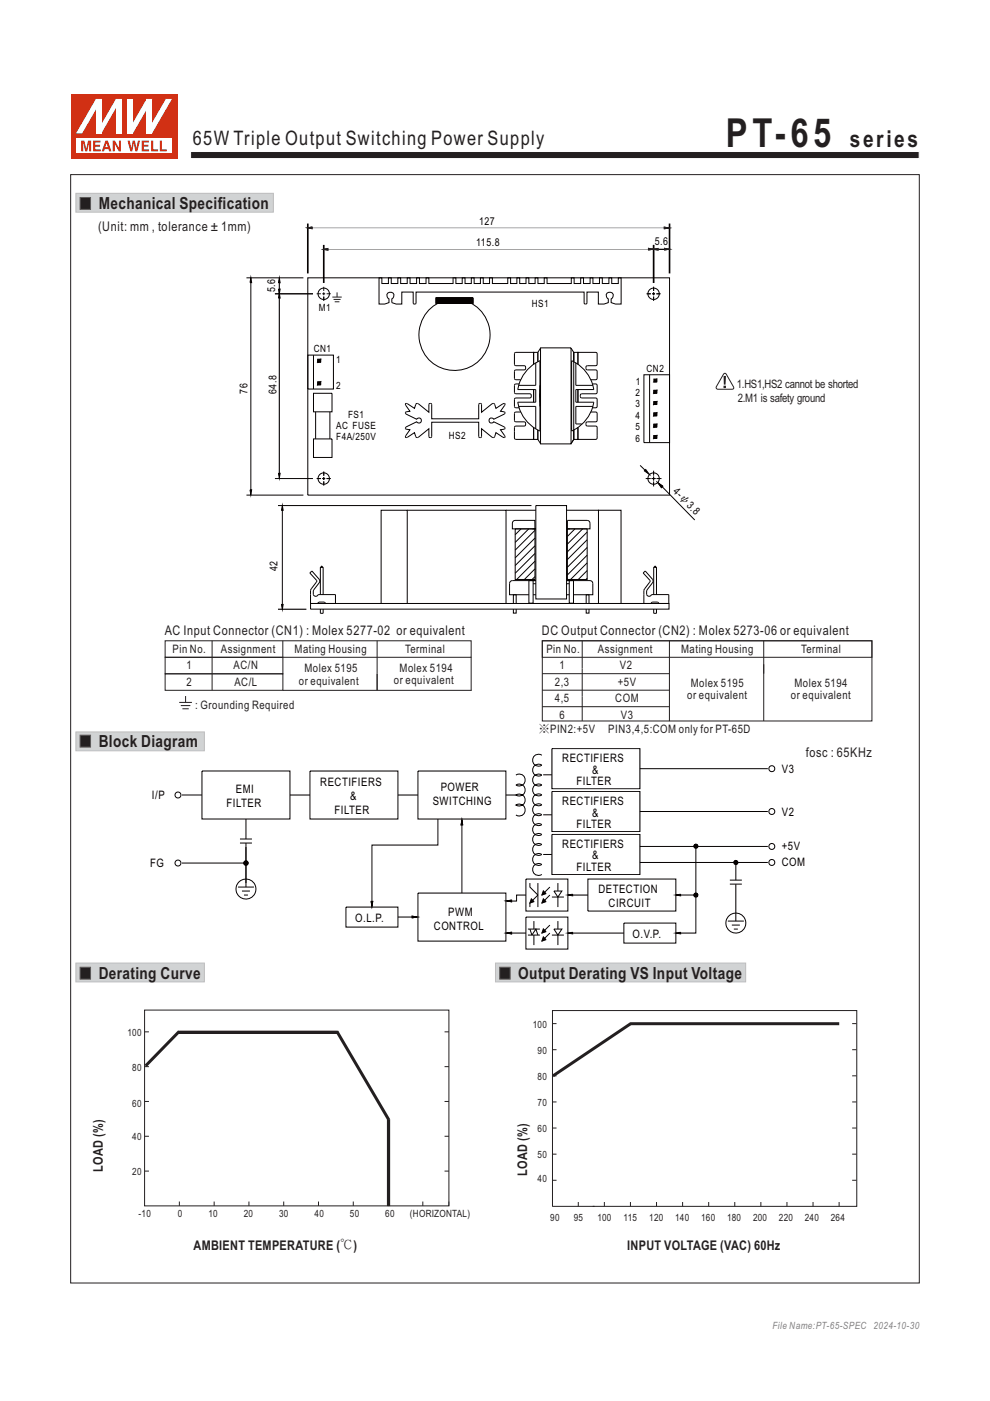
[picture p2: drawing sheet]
<svg xmlns="http://www.w3.org/2000/svg" width="210mm" height="297mm" viewBox="0 0 210 297" stroke-linecap="round" stroke-linejoin="round" font-family="sans-serif">
<g fill="#d1d3d4" stroke="#bbbdc0" stroke-width=".21">
<path d="M16.1 41h41.9v4h-41.9z" fill-rule="evenodd"/>
<path d="M16.1 155.2h27.2v4h-27.2z" fill-rule="evenodd"/>
</g>
<g fill="#231f20" stroke="#58595b" stroke-width=".21">
<path d="M17 155.9h2.2v2.5h-2.2z" fill-rule="evenodd"/>
<path d="M17 41.9h2.2v2.5h-2.2z" fill-rule="evenodd"/>
</g>
<g fill="none" stroke="#231f20" stroke-width=".21">
<path d="M30.7 214.2h64.5v41.5h-64.5zM30.7 218.8h.9M94.3 218.8h.9M30.7 233.5h.9M30.7 226.1h.9M94.3 233.5h.9M94.3 226.1h.9M30.7 248.3h.9M30.7 240.9h.9M38 254.7v1M45.4 254.7v1M52.8 254.7v1"/>
<path d="M60.2 254.7v1M67.6 254.7v1M74.9 254.7v1M82.3 254.7v1M89.7 254.7v1M94.3 248.3h.9M94.3 240.9h.9"/>
</g>
<path d="M95.2 254.7v1" fill="none" stroke="#1857a7" stroke-width=".21"/>
<path d="M38 218.7l-7.1 7.3M71.5 218.7l11 18.7" fill="none" stroke="#231f20" stroke-width=".63" stroke-linecap="butt"/>
<g fill="#231f20" stroke="#231f20" stroke-width=".63" stroke-linecap="butt">
<path d="M38.1 218.8l33.3 .1z" fill-rule="evenodd"/>
<path d="M82.4 237.6v17.8z" fill-rule="evenodd"/>
</g>
<path d="M78.7 191.1h.4l-.2 1.1zM78.9 192.1h.1M87.4 194.2l1.1 .2-1.1 .2z" fill="none" stroke="#050100" stroke-width=".21"/>
<g fill="#050100" stroke="#050100" stroke-width=".21">
<path d="M78.7 191.1h.4l-.2 1.1z" fill-rule="evenodd"/>
<path d="M87.4 194.2l1.1 .2-1.1 .2z" fill-rule="evenodd"/>
</g>
<path d="M120.4 189.8l1.1-.2v.3z" fill="#050100"/>
<path d="M120.4 189.8l1.1-.2v.3z" fill="none" stroke="#050100" stroke-width=".21"/>
<path d="M143.3 189.8l1.1-.2v.3z" fill="#050100"/>
<path d="M143.3 189.8l1.1-.2v.3z" fill="none" stroke="#050100" stroke-width=".21"/>
<path d="M120.4 197.8l1.1-.1v.3z" fill="#050100"/>
<path d="M120.4 197.8l1.1-.1v.3z" fill="none" stroke="#050100" stroke-width=".21"/>
<path d="M143.3 197.8l1.1-.1v.3z" fill="#050100"/>
<path d="M98 173.8l.1 1.1h-.3zM107.5 197.8l1-.1v.3zM107.5 191l1-.2v.4zM143.3 197.8l1.1-.1v.3z" fill="none" stroke="#050100" stroke-width=".21"/>
<g fill="#050100" stroke="#050100" stroke-width=".21">
<path d="M107.5 197.8l1-.1v.3z" fill-rule="evenodd"/>
<path d="M107.5 191l1-.2v.4z" fill-rule="evenodd"/>
<path d="M98 173.8l.1 1.1h-.3z" fill-rule="evenodd"/>
</g>
<path d="M147.6 179.4l.4-.2v.2z" fill="#050100"/>
<path d="M147.6 179.4l.4-.2v.2z" fill="none" stroke="#050100" stroke-width=".21"/>
<path d="M147.8 179l.2 .2-.4 .2z" fill="#050100"/>
<path d="M147.8 179l.2 .2-.4 .2z" fill="none" stroke="#050100" stroke-width=".21"/>
<path d="M147.6 179h.2l-.2 .4z" fill="#050100"/>
<path d="M147.6 179h.2l-.2 .4z" fill="none" stroke="#050100" stroke-width=".21"/>
<path d="M147.4 179h.2v.4z" fill="#050100"/>
<path d="M147.4 179h.2v.4z" fill="none" stroke="#050100" stroke-width=".21"/>
<path d="M147.2 179.2l.2-.2 .2 .4z" fill="#050100"/>
<path d="M147.2 179.2l.2-.2 .2 .4z" fill="none" stroke="#050100" stroke-width=".21"/>
<path d="M147.2 179.2l.4 .2h-.4z" fill="#050100"/>
<path d="M147.2 179.2l.4 .2h-.4z" fill="none" stroke="#050100" stroke-width=".21"/>
<path d="M147.2 179.4h.4l-.4 .2z" fill="#050100"/>
<path d="M147.2 179.4h.4l-.4 .2z" fill="none" stroke="#050100" stroke-width=".21"/>
<path d="M147.2 179.6l.4-.2-.2 .4z" fill="#050100"/>
<path d="M147.2 179.6l.4-.2-.2 .4z" fill="none" stroke="#050100" stroke-width=".21"/>
<path d="M147.6 179.4v.4h-.2z" fill="#050100"/>
<path d="M147.6 179.4v.4h-.2z" fill="none" stroke="#050100" stroke-width=".21"/>
<path d="M147.6 179.4l.2 .4h-.2z" fill="#050100"/>
<path d="M147.6 179.4l.2 .4h-.2z" fill="none" stroke="#050100" stroke-width=".21"/>
<path d="M147.6 179.4l.4 .2-.2 .2z" fill="#050100"/>
<path d="M147.6 179.4l.4 .2-.2 .2z" fill="none" stroke="#050100" stroke-width=".21"/>
<path d="M147.6 179.4h.4v.2z" fill="#050100"/>
<g fill="none" stroke="#050100" stroke-width=".21">
<path d="M52.2 179.6v8.5M135.7 172.1h27.2M135.7 163h27.2M147.6 179.4h.4v.2zM50.5 188.1h3.4M51.3 188.9h1.7M51.7 189.8h.9M111.5 189.8h-1.9v1.2h-2M154.4 195.3h3.4M155.2 196.1h1.7M155.6 197h.9M156.1 187.5v7.8"/>
<circle cx="52.2" cy="188.5" r="2.12"/>
<circle cx="156.1" cy="195.7" r="2.12"/>
</g>
<path d="M147.6 189.8l.4-.2v.2z" fill="#050100"/>
<path d="M147.6 189.8l.4-.2v.2z" fill="none" stroke="#050100" stroke-width=".21"/>
<path d="M147.8 189.4l.2 .2-.4 .2z" fill="#050100"/>
<path d="M147.8 189.4l.2 .2-.4 .2z" fill="none" stroke="#050100" stroke-width=".21"/>
<path d="M147.6 189.3l.2 .1-.2 .4z" fill="#050100"/>
<path d="M147.6 189.3l.2 .1-.2 .4z" fill="none" stroke="#050100" stroke-width=".21"/>
<path d="M147.4 189.4l.2-.1v.5z" fill="#050100"/>
<path d="M147.4 189.4l.2-.1v.5z" fill="none" stroke="#050100" stroke-width=".21"/>
<path d="M147.2 189.6l.2-.2 .2 .4z" fill="#050100"/>
<path d="M147.2 189.6l.2-.2 .2 .4z" fill="none" stroke="#050100" stroke-width=".21"/>
<path d="M147.2 189.6l.4 .2h-.4z" fill="#050100"/>
<path d="M147.2 189.6l.4 .2h-.4z" fill="none" stroke="#050100" stroke-width=".21"/>
<path d="M147.2 189.8h.4l-.4 .2z" fill="#050100"/>
<path d="M147.2 189.8h.4l-.4 .2z" fill="none" stroke="#050100" stroke-width=".21"/>
<path d="M147.2 190l.4-.2-.2 .3z" fill="#050100"/>
<path d="M147.2 190l.4-.2-.2 .3z" fill="none" stroke="#050100" stroke-width=".21"/>
<path d="M147.6 189.8v.4l-.2-.1z" fill="#050100"/>
<path d="M147.6 189.8v.4l-.2-.1z" fill="none" stroke="#050100" stroke-width=".21"/>
<path d="M147.6 189.8l.2 .3-.2 .1z" fill="#050100"/>
<path d="M147.6 189.8l.2 .3-.2 .1z" fill="none" stroke="#050100" stroke-width=".21"/>
<path d="M147.6 189.8l.4 .2-.2 .1z" fill="#050100"/>
<path d="M147.6 189.8l.4 .2-.2 .1z" fill="none" stroke="#050100" stroke-width=".21"/>
<path d="M147.6 189.8h.4v.2z" fill="#050100"/>
<g fill="none" stroke="#050100" stroke-width=".21">
<path d="M65.7 163.5h18.7v10.2h-18.7zM84.4 168.6h4.2M88.6 163.5h18.7v10.2h-18.7zM92.9 173.7v5.5h-14v12.8M98 174.1v15.2M107.3 168.6h2.1M109.4 164.3a1.27 1.27 0 0 1 2 1.1 1.27 1.27 0 0 1-2 1 1.27 1.27 0 0 1 2 1.1 1.27 1.27 0 0 1-2 1.1 1.27 1.27 0 0 1 2 1 1.27 1.27 0 0 1-2 1.1 1.27 1.27 0 0 1 2 1 1.27 1.27 0 0 1-2 1.1M114.9 172.7a1.26 1.26 0 0 0-1.9 1.1 1.26 1.26 0 0 0 1.9 1 1.26 1.26 0 0 0-1.9 1.1 1.26 1.26 0 0 0 1.9 1 1.27 1.27 0 0 0-1.9 1.1 1.27 1.27 0 0 0 1.9 1 1.27 1.27 0 0 0-1.9 1.1 1.27 1.27 0 0 0 1.9 1.1 1.27 1.27 0 0 0-1.9 1 1.27 1.27 0 0 0 1.9 1.1 1.27 1.27 0 0 0-1.9 1 1.27 1.27 0 0 0 1.9 1.1M114.9 162.2a1.26 1.26 0 0 0-1.9 1.1 1.26 1.26 0 0 0 1.9 1 1.26 1.26 0 0 0-1.9 1.1 1.26 1.26 0 0 0 1.9 1 1.26 1.26 0 0 0-1.9 1.1 1.26 1.26 0 0 0 1.9 1 1.26 1.26 0 0 0-1.9 1.1 1.26 1.26 0 0 0 1.9 1 1.27 1.27 0 0 0-1.9 1.1 1.27 1.27 0 0 0 1.9 1M114.9 160.1a1.27 1.27 0 0 0-1.9 1.1 1.27 1.27 0 0 0 1.9 1M147.6 179.2v10.6h-3.6M84.4 194.4h3.7"/>
<path d="M88.6 189.3h18.7v10.2h-18.7zM121 189.8h3.7M124.7 186.4h18.7v6.8h-18.7zM132.3 195.7h11.1v4.3h-11.1zM147.6 189.8h.4v.2z"/>
</g>
<path d="M156.1 182.9l.3-.3 .1 .3z" fill="#050100"/>
<path d="M156.1 182.9l.3-.3 .1 .3z" fill="none" stroke="#050100" stroke-width=".21"/>
<path d="M156.3 182.5l.1 .1-.3 .3z" fill="#050100"/>
<path d="M156.3 182.5l.1 .1-.3 .3z" fill="none" stroke="#050100" stroke-width=".21"/>
<path d="M156.1 182.4l.2 .1-.2 .4z" fill="#050100"/>
<path d="M156.1 182.4l.2 .1-.2 .4z" fill="none" stroke="#050100" stroke-width=".21"/>
<path d="M155.9 182.5l.2-.1v.5z" fill="#050100"/>
<path d="M155.9 182.5l.2-.1v.5z" fill="none" stroke="#050100" stroke-width=".21"/>
<path d="M155.7 182.6l.2-.1 .2 .4z" fill="#050100"/>
<path d="M155.7 182.6l.2-.1 .2 .4z" fill="none" stroke="#050100" stroke-width=".21"/>
<path d="M155.7 182.6l.4 .3h-.5z" fill="#050100"/>
<path d="M155.7 182.6l.4 .3h-.5z" fill="none" stroke="#050100" stroke-width=".21"/>
<path d="M155.6 182.9h.5l-.4 .2z" fill="#050100"/>
<path d="M155.6 182.9h.5l-.4 .2z" fill="none" stroke="#050100" stroke-width=".21"/>
<path d="M155.7 183.1l.4-.2-.2 .3z" fill="#050100"/>
<path d="M155.7 183.1l.4-.2-.2 .3z" fill="none" stroke="#050100" stroke-width=".21"/>
<path d="M156.1 182.9v.4l-.2-.1z" fill="#050100"/>
<path d="M156.1 182.9v.4l-.2-.1z" fill="none" stroke="#050100" stroke-width=".21"/>
<path d="M156.1 182.9l.2 .3-.2 .1z" fill="#050100"/>
<path d="M156.1 182.9l.2 .3-.2 .1z" fill="none" stroke="#050100" stroke-width=".21"/>
<path d="M156.1 182.9l.3 .2-.1 .1z" fill="#050100"/>
<path d="M156.1 182.9l.3 .2-.1 .1z" fill="none" stroke="#050100" stroke-width=".21"/>
<path d="M156.1 182.9h.4l-.1 .2z" fill="#050100"/>
<g fill="none" stroke="#050100" stroke-width=".21">
<path d="M117.1 176.9h18.6v8.5h-18.6zM135.7 179.5h27.2M73.4 192.3h11v4.3h-11zM111.5 186.4h8.9v6.8h-8.9zM115.2 181.2h1.9M135.7 182.9h27.2M154.8 187.4h2.5M154.8 186.6h2.5M156.1 182.9h.4l-.1 .2zM156.1 182.4v4.2"/>
<circle cx="163.7" cy="179.5" r=".64"/>
<circle cx="163.7" cy="182.9" r=".64"/>
</g>
<path d="M115.2 190.6l.6 .6-.9 .3z" fill="#050100"/>
<path d="M115.2 190.6l.6 .6-.9 .3z" fill="none" stroke="#050100" stroke-width=".21"/>
<path d="M112.7 190.6l.6 .6-.9 .3z" fill="#050100"/>
<path d="M112.7 190.6l.6 .6-.9 .3z" fill="none" stroke="#050100" stroke-width=".21"/>
<path d="M115.2 188.9l.6 .6-.9 .3z" fill="#050100"/>
<g fill="none" stroke="#050100" stroke-width=".21">
<path d="M117.1 158.7h18.6v8.5h-18.6zM38.6 168.6h4.2M42.8 163.5h18.7v10.1h-18.7zM50.9 177.9h2.5M50.9 178.7h2.5M52.2 173.6v4.3M52.2 178.7v8.5M61.5 168.6h4.2M115.2 172.8h1.9M115.2 164.3h1.9M117.1 167.8h18.6v8.5h-18.6zM38.6 183h13.6"/>
<path d="M51.7 183h.5l-.4 .2zM51.8 182.8l.4 .2h-.5zM51.8 183.2l.4-.2-.2 .4zM52 182.6h.2v.4zM52 182.6l.2 .4-.4-.2zM52.2 183l.2 .4h-.2zM52.2 183h.4l-.1 .2zM52.2 183l.3-.2 .1 .2zM52.2 182.6h.2l-.2 .4zM52.2 183l.3 .2-.1 .2zM52.2 183v.4h-.2zM52.4 182.6l.1 .2-.3 .2z"/>
<path d="M107.8 197.8h3.7M111.5 194.4h8.9v6.8h-8.9zM112 198.3h2.5M112 197h2.5M112.4 187.2v.9l1.7 1.7-1.7 1.7v.8M112.4 197l.4 1.3 .9-1.3 .4 1.3M113.2 195.3v1.7M113.2 198.3v2.1M114.1 187.2v5.1M115.2 188.9l.6 .6-.9 .3zM116.6 189.8l-1.7 1.7M116.6 188.1l-1.7 1.7"/>
<path d="M116.6 196.1l-1.7 1.7M116.6 197.8l-1.7 1.7M117.1 190.2h2.5M117.1 198.3h2.5M117.5 188.9h1.7l-.9 1.3zM117.5 197h1.7l-.9 1.3zM118.3 187.2v1.7M118.3 190.2v2.1M118.3 195.3v1.7M118.3 198.3v2.1"/>
<circle cx="37.8" cy="168.6" r=".64"/>
<circle cx="163.7" cy="163" r=".64"/>
<circle cx="163.7" cy="172.1" r=".64"/>
<circle cx="37.8" cy="183" r=".64"/>
</g>
<g fill="#050100" stroke="#050100" stroke-width=".21">
<path d="M52.2 183l.3-.2 .1 .2z" fill-rule="evenodd"/>
<path d="M52.4 182.6l.1 .2-.3 .2z" fill-rule="evenodd"/>
<path d="M52.2 182.6h.2l-.2 .4z" fill-rule="evenodd"/>
<path d="M52 182.6h.2v.4z" fill-rule="evenodd"/>
<path d="M52 182.6l.2 .4-.4-.2z" fill-rule="evenodd"/>
<path d="M51.8 182.8l.4 .2h-.5z" fill-rule="evenodd"/>
<path d="M51.7 183h.5l-.4 .2z" fill-rule="evenodd"/>
<path d="M51.8 183.2l.4-.2-.2 .4z" fill-rule="evenodd"/>
<path d="M52.2 183v.4h-.2z" fill-rule="evenodd"/>
<path d="M52.2 183l.2 .4h-.2z" fill-rule="evenodd"/>
<path d="M52.2 183l.3 .2-.1 .2z" fill-rule="evenodd"/>
<path d="M52.2 183h.4l-.1 .2z" fill-rule="evenodd"/>
</g>
<path d="M115.2 196.9l.6 .6-.9 .3z" fill="#050100"/>
<path d="M115.2 196.9l.6 .6-.9 .3z" fill="none" stroke="#050100" stroke-width=".21"/>
<path d="M115.2 198.6l.6 .6-.9 .3z" fill="#050100"/>
<g fill="none" stroke="#050100" stroke-width=".21">
<path d="M138.6 51.9v8.1M139 52.9h2M142 58.9h.1M58.3 62.3h8.1M68.4 62.3h.6M68.7 62v.6M68.7 62.9v.9M137.1 62.3h.9M138.3 62.3h.6M138.6 60.9h.1M138.6 60.8v.9M138.6 62v.6"/>
<path d="M138.6 62.9v.9M139.2 62.3h.9M68.7 100v.9M135.8 98.7l1.1 1.1M138.6 99.8v.7M67.2 101.5h.9M68.4 101.5h.6M68.7 102.1v.9M68.7 101.2v.6M69.3 101.5h.9M137 101.5h.7M137.8 100.6h.1"/>
<path d="M138.2 101.5h.9M138.6 102.4v.7M138.6 101v.9M139.6 101.5h.7M139.6 102.4h.1M139.6 102.4l1 .7-.3 .3zM115.2 198.6l.6 .6-.9 .3zM120.9 197.8h11.4M147.6 189.8v8h-3.9"/>
<circle cx="68.7" cy="62.3" r="1.21"/>
<circle cx="138.6" cy="62.3" r="1.21"/>
<circle cx="68.7" cy="101.5" r="1.21"/>
<circle cx="138.6" cy="101.5" r="1.21"/>
</g>
<g fill="none" stroke="#231f20" stroke-width=".21">
<path d="M35 135.9h64.9v3.5h-64.9zM35 139.4h25v3.5h-25zM45 135.8v10.5M60 135.8v3.5M80 135.8v10.6M99.9 139.3v7.1M115 135.9h69.9v3.5h-69.9zM115 135.9h69.9v17h-69.9zM123.5 135.8v17M142 135.8v17.1M162 135.8v17.1M35 142.9h25v3.5h-25z"/>
<path d="M60 146.4h40M115 142.8h27M115 146.3h27M115 149.8h27"/>
</g>
<g fill="#050100" stroke="#050100" stroke-width=".21">
<path d="M137 99.5l.7 1-1-.7z" fill-rule="evenodd"/>
<path d="M139.6 102.4l1 .7-.3 .3z" fill-rule="evenodd"/>
</g>
<path d="M59.1 61.3h.3l-.2 1z" fill="#050100"/>
<g fill="none" stroke="#050100" stroke-width=".21">
<path d="M59.2 59.3v41.5M65.3 58.9h.1M68.7 51.9v8.1M69.3 52.9h68.3M138.6 51.9v8.1M58.3 62.3h8.1M59.1 61.3h.3l-.2 1zM67.3 62.3h.1M68.7 60.9h.1M92.8 63.1l1.2 1.2 1.2-1.2 1.1 1.2 1.2-1.2 1.2 1.2 1.2-1.2 .4 .4-.8 .8-1.2-1.2-1.2 1.2-1.2-1.2-1.2 1.2M92.8 63.1l-.3 .3M92.8 64.3l-.3-.3 .9-.9 1.2 1.2 1.2-1.2 1.2 1.2"/>
<path d="M93.2 63.1l1.2 1.2 1.2-1.2 1.2 1.2 1.2-1.2 1.2 1.2 1.1-1.1-1.2 1.1-1.2-1.2-1.2 1.2M93.2 63.1l-.7 .8M93.2 64.3l-.7-.7 .4-.5 1.2 1.2 1.2-1.2 1.2 1.2 1.2-1.2 1.2 1.2M93.6 63.1l1.2 1.2 1.2-1.2 1.2 1.2 1.2-1.2 1.2 1.2 .7-.7-.5-.5-1.1 1.2-1.2-1.2-1.2 1.2M93.6 63.1l-1.1 1.2M93.6 64.3l-1.1-1.2 1.2 1.2 1.2-1.2 1.2 1.2 1.2-1.2 1.2 1.2M93.9 63.1l1.2 1.2 1.2-1.2M93.9 63.1l-1.2 1.2-.2-.2 .9-1 1.2 1.2 1.2-1.2M94.3 63.1l1.2 1.2 1.2-1.2M94.3 63.1l-1.2 1.2-.6-.6 .5-.6 1.2 1.2 1.2-1.2M94.3 64.3l-1.2-1.2-.6 .7 .5 .5 1.2-1.2 1.2 1.2M94.7 63.1l1.2 1.2 1.2-1.2 1.2 1.2 1.2-1.2 .8 .9-.4 .3-1.1-1.2-1.2 1.2-1.2-1.2-1.2 1.2"/>
<path d="M94.7 64.3l-1.2-1.2-1 1.1 .1 .1 1.2-1.2 1.2 1.2M94.7 63.1l-1.2 1.2-1-1 .1-.2 1.2 1.2 1.2-1.2M95 63.1l1.2 1.2 1.2-1.2M95.2 64.3l-1.2-1.2-1.2 1.2M95.4 63.1l1.2 1.2 1.2-1.2M95.6 64.3l-1.2-1.2-1.2 1.2M95.8 64.3l1.2-1.2 1.2 1.2M95.9 64.3l-1.2-1.2-1.2 1.2-1-1 .2-.2 1.2 1.2 1.2-1.2 1.2 1.2M96.3 63.1l1.2 1.2 1.2-1.2 1.2 1.2 .4-.4-.7-.8M96.7 63.1l1.2 1.2 1.2-1.2 1.2 1.2-1.1-1.2-1.2 1.2-1.2-1.2-1.2 1.2M96.7 64.3l-1.2-1.2-1.2 1.2M96.9 63.1l1.2 1.2 1.2-1.2"/>
<path d="M96.9 64.3l1.3-1.2 1.2 1.2M97 63.1l-1.2 1.2-1.2-1.2-1.2 1.2-.9-.9M97.4 64.3l1.2-1.2 1.2 1.2 .5-.5-.6-.7-1.2 1.2M97.4 63.1l1.2 1.2 1.2-1.2 .5 .6-.6 .6-1.2-1.2-1.2 1.2-1.2-1.2-1.2 1.2-1.2-1.2-1.2 1.2M97.4 64.3l-1.2-1.2-1.2 1.2M97.8 63.1l1.2 1.2 1.2-1.2 .1 .2-1 1-1.2-1.2-1.2 1.2-1.2-1.2-1.2 1.2-1.2-1.2-.8 .9 .3 .3 1.2-1.2 1.2 1.2 1.2-1.2 1.2 1.2 1.2-1.2 1.2 1.2M97.8 64.3l1.2-1.2 1.2 1.2 .1-.1-1-1.1-1.2 1.2M97.8 64.3l-1.2-1.2-1.2 1.2M98.2 64.3l1.2-1.2 .9 .9-.3 .3M98.9 64.3l1.2-1.2 .2 .3-1 .9M98.9 63.1l1.2 1.2 .2-.2-1-1M98.9 63.1l-1.2 1.2-1.2-1.2-1.2 1.2-1.2-1.2-1.2 1.2-.4-.4"/>
<path d="M99.6 63.1l-1.2 1.2-1.2-1.2-1.2 1.2-1.2-1.2-1.2 1.2M100 63.1l.3 .3-.9 .9-1.2-1.2-1.2 1.2-1.2-1.2M100 63.1l-1.2 1.2-1.2-1.2-1.2 1.2-1.1-1.2-1.2 1.2-1.2-1.2-.4 .4 .8 .8 1.2-1.2 1.2 1.2 1.2-1.2 1.2 1.2M138.6 60.9h.1M58.3 101.5h8.1"/>
<circle cx="96.4" cy="71" r="7.6"/>
</g>
<g fill="#050100">
<path d="M59.2 62.2l.2 1h-.3z"/>
<path d="M59.2 58.9l.2 1.1h-.3z"/>
</g>
<path d="M59.2 58.9l.2 1.1h-.3zM59.2 62.2l.2 1h-.3z" fill="none" stroke="#050100" stroke-width=".21"/>
<path d="M59.1 100.3h.3l-.2 1.1z" fill="#050100"/>
<g fill="none" stroke="#050100" stroke-width=".21">
<path d="M52.3 58.9h12.1M53.2 59.7v44.5M67.3 62.3h.1M137.3 62.3h.7M138.3 62.3h.6M138.6 60.9v.8M138.6 62v.6M138.6 62.9v.7M139.2 62.3h.8M52.3 105h12.1M59.1 100.3h.3l-.2 1.1zM67.3 101.5h.8"/>
<path d="M68.4 101.5h.6M68.7 100.1v.8M68.7 102.1v.7M68.7 101.2v.6M69.3 101.5h.7M137.3 101.5h.7M138.3 101.5h.6M138.6 100.1v.8M138.6 101.2v.6M138.6 102.1v.7M139.2 101.5h.8"/>
</g>
<path d="M53.2 58.9l.2 1h-.4z" fill="#050100"/>
<path d="M53.2 58.9l.2 1h-.4z" fill="none" stroke="#050100" stroke-width=".21"/>
<path d="M53 103.8h.4l-.2 1.1z" fill="#050100"/>
<g fill="none" stroke="#050100" stroke-width=".21">
<path d="M65.3 47.4v10.6M65.3 58.9h.1M66.1 48.3h75M80.4 58.9h.6v1.2h1.4v-1.2h.6v1.2h1.4v-1.2h.6v1.2h1.4v-1.2h.6v1.2h1.4v-1.2h.6v1.2h1.4v-1.2h.6v1.2h5.1v-1.2h.6v1.2h1.3v-1.2h.6v1.2h1.4v-1.2h.6v1.2h1.3v-1.2h.6v1.2h1.3v-1.2h.6v1.2h3.3v-1.2h.6v1.2h1.3v-1.2h.6v1.2h1.4v-1.2h.6v1.2h1.3v-1.2h.6v1.2h1.3v-1.2h.6v1.2h5.2v-1.2h.6v1.2h1.4v-1.2h.6v1.2h1.4v-1.2h.6v1.2h1.4v-1.2h.6v1.2h1.3v-1.2h.7v1.2h1.3v-1.2h.6v5.6h-1.2l-.9-.3v-.8l.5-.7a.74 .74 0 0 0-.8-.7 .74 .74 0 0 0-.7 .7l.4 .7v.8l-.9 .3h-1.2v-2.6h-2.4v2.3l-.1 .2-.3 .1-.2-.3v-2.3h-35.7v2.4l-.4 .2-.2-.2v-2.4h-2.4v2.6h-1.2l-.9-.3v-.8l.4-.7a.74 .74 0 0 0-.7-.7 .74 .74 0 0 0-.7 .7l.4 .7v.8l-.9 .3h-1.2zM142 47.4v10.6M142 58.9h.1M65.3 75.3h5.4v7.2h-5.4zM66.5 75.3v7.2M67.2 62.3h.9M67.4 76.2h.6v.6h-.6zM68.7 60.8v.9M68.7 62.9v.7"/>
<path d="M69.3 62.3h.9M92.5 63.1h7.8v1.2h-7.8zM136.6 79.5h5.4v14.3h-5.4zM137.8 79.5v14.3M66.5 93.1h3.9v3.9h-3.9zM66.5 83.4h3.9v3.9h-3.9zM66.9 87.3v5.8M67.4 81h.6v.6h-.6zM70 87.3v5.8M86 85.6h.4l1.5 1 .4-1h.4l2.3 1.8v-1.6l.1-.2h.3l.2 .2v3h9.9v-3l.2-.2h.3l.1 .2v1.6l2.3-1.8h.4l.4 1 1.5-1h.4l-.1 .3-.8 1.3 .9 .2-.1 .4-2.3 1.1-.5-.3a.55 .55 0 0 0-.5 .6 .55 .55 0 0 0 .5 .5l.5-.3 2.3 1.1 .1 .4-.9 .2 .8 1.3 .1 .3h-.4l-1.5-1-.4 1h-.4l-2.3-1.8v1.8l-.4 .1-.2-.3v-3h-9.9v3l-.2 .3-.4-.1v-1.8l-2.3 1.8h-.4l-.4-1-1.5 1h-.4l.1-.3 .8-1.3-.9-.2 .1-.4 2.3-1.1 .5 .3a.55 .55 0 0 0 .5-.5 .55 .55 0 0 0-.5-.6l-.5 .3-2.3-1.1-.1-.4 .9-.2-.8-1.3zM53 103.8h.4l-.2 1.1zM65.3 105h.1"/>
<path d="M140.1 102.8l7.3 7.5"/>
</g>
<g fill="#050100" stroke="#050100" stroke-width=".21">
<path d="M67.4 76.8l.6-.6v.6z" fill-rule="evenodd"/>
<path d="M67.4 76.2h.6l-.6 .6z" fill-rule="evenodd"/>
<path d="M67.4 81.6l.6-.6v.6z" fill-rule="evenodd"/>
<path d="M67.4 81h.6l-.6 .6z" fill-rule="evenodd"/>
<path d="M139.3 80.4v.6h-.6z" fill-rule="evenodd"/>
</g>
<path d="M138.7 80.4h.6l-.6 .6z" fill="#050100"/>
<path d="M138.7 80.4h.6v.6h-.6zM138.7 82.8h.6v.6h-.6zM138.7 85.2h.6v.6h-.6zM138.7 87.6h.6v.6h-.6zM138.7 89.9h.6v.7h-.6zM138.7 92.3h.6v.6h-.6zM59 107.2h53.7M59.9 108.1v20.7M59 129.2h6" fill="none" stroke="#050100" stroke-width=".21"/>
<g fill="#050100" stroke="#050100" stroke-width=".21">
<path d="M138.7 83.4l.6-.6v.6z" fill-rule="evenodd"/>
<path d="M138.7 82.8h.6l-.6 .6z" fill-rule="evenodd"/>
<path d="M139.3 85.2v.6h-.6z" fill-rule="evenodd"/>
<path d="M138.7 85.2h.6l-.6 .6z" fill-rule="evenodd"/>
<path d="M138.7 88.2l.6-.6v.6z" fill-rule="evenodd"/>
<path d="M138.7 87.6h.6l-.6 .6z" fill-rule="evenodd"/>
<path d="M138.7 90.6l.6-.7v.7z" fill-rule="evenodd"/>
<path d="M138.7 89.9h.6l-.6 .7z" fill-rule="evenodd"/>
<path d="M139.3 92.3v.6h-.6z" fill-rule="evenodd"/>
<path d="M138.7 92.3h.6l-.6 .6z" fill-rule="evenodd"/>
</g>
<g fill="#231f20" stroke="#231f20" stroke-width=".21">
<path d="M140.9 48.2l1 .1-1 .2z" fill-rule="evenodd"/>
<path d="M137.5 52.7l1.1 .1-1.1 .2z" fill-rule="evenodd"/>
<path d="M140.9 52.7l1.1 .1-1.1 .2z" fill-rule="evenodd"/>
<path d="M138.5 52.8l1.1-.1v.3z" fill-rule="evenodd"/>
<path d="M65.3 48.3l.9-.2v.4z" fill-rule="evenodd"/>
<path d="M68.6 52.9l1-.2v.3z" fill-rule="evenodd"/>
</g>
<path d="M65.3 48.3l.9-.2v.4zM68.6 52.9l1-.2v.3zM137.5 52.7l1.1 .1-1.1 .2zM138.5 52.8l1.1-.1v.3zM140.9 48.2l1 .1-1 .2zM140.9 52.7l1.1 .1-1.1 .2z" fill="none" stroke="#231f20" stroke-width=".21"/>
<path d="M59.7 128.2h.4l-.2 1z" fill="#050100"/>
<path d="M59.7 128.2h.4l-.2 1z" fill="none" stroke="#050100" stroke-width=".21"/>
<path d="M59.9 107.2l.2 1h-.4z" fill="#050100"/>
<g fill="none" stroke="#050100" stroke-width=".21">
<path d="M65.3 58.9h76.7v46.1h-76.7zM111.9 78.4a8.2 8.2 0 0 1 2.6-1.9v14.9a8.2 8.2 0 0 1-4.7-6.1h3.8v-2.7h-3.8a8.1 8.1 0 0 1 2.1-4.2zM113.6 76.9v4.8h-3.6M114.6 76.9l-.1 .1M114.6 73.8h6.5v20.3h-6.5zM114.6 73.8l-.5 .9v2v-2h-.9v2.5v-2.5h-3.8l-.2 .2v2.5l.2 .1h1.8l.3 .3-.2 .6h-1.9l-.2 .2v1.8l.2 .1h1.1M121.1 73.8l.6 .9v2v-2M121.1 76.9l.1 .1M121.2 76.5a8.2 8.2 0 0 1 4.8 6.1h-3.9v2.7h3.9a8.2 8.2 0 0 1-4.8 6.1zM121.7 74.7h.9v2.5v-2.5h3.8l.2 .2v2.5l-.2 .1h-1.8l-.3 .3 .1 .6h2l.2 .2v1.8l-.2 .1h-1.1M121.7 74.7v18.5l-.6 .9 .6-.9v-2v2h.9v-2.6v2.6h3.8l.2-.2v-2.5l-.2-.2h-1.8l-.3-.3 .1-.5 2-.1 .2-.1v-1.8l-.2-.1h-1.1M122.1 76.9v4.8h3.7"/>
<path d="M110 86.2h3.6v4.7M110.1 81.4h-.7l-.2 .2-.1 1.6 .2 .2 3.1 .1 .3 .3-.1 .4-.2 .2h-3.1l-.2 .3 .1 1.6 .2 .2h.7M110.5 87.4h-1.1l-.2 .1v1.8l.2 .1 1.9 .1 .2 .5-.3 .3h-1.8l-.2 .2v2.5l.2 .2h3.8v-2.6M113.2 82.6v2.7M113.2 90.6v2.6h.9v-2v2l.5 .9M114.5 90.9l.1 .1M121.2 90.9l-.1 .1M122.6 82.6v2.7M123.5 89.9h.1M125.7 81.4h.7l.2 .2 .1 1.6-.2 .2-3.1 .1-.3 .3v.4l.3 .2h3.1l.2 .3-.1 1.6-.9 .2M125.8 86.2h-3.7v3.7h1.3M59.9 107.2l.2 1h-.4z"/>
<path d="M59.9 107.2h.1M86.4 108.2h20.9v19.7M107.3 108.2h6.4M108.8 110.5l.5-.2h4.1l.1 1.8h.2h-5v-1.2zM109.3 112.1h4.2v10.8h-4.2zM110.5 112.1l-1.2 1.3M112.2 112.1l-2.9 2.9M112.9 112.1h.8M113.5 112.4l-4.2 4.2M113.5 114.1l-4.2 4.2M113.5 115.7l-4.2 4.2M113.5 117.3l-4.2 4.2"/>
<path d="M113.5 119l-3.9 3.9M113.7 107.2h.1M113.7 107.2h6.5v19.8h-6.5zM120.2 108.2h6.7v19.7M120.3 112.1h4.2v10.8h-4.2zM120.9 112.1h-.7h4.9v-1.2a.6 .6 0 0 0-.6-.6h-4.2v1.8M122 112.1l-1.6 1.6M123.6 112.1l-3.2 3.3M124.5 119.3l-3.5 3.6M124.5 112.8l-4.1 4.2M124.5 114.4l-4.1 4.2M124.5 116.1l-4.1 4.2"/>
<path d="M124.5 117.7l-4.1 4.2M126.8 108.2h4.9v19.7M65.7 121.5l.5-.4 1.5 1.7a.59 .59 0 0 1-.1 .8l-1.1 1.5-.1 1a.55 .55 0 0 0 .6 .3 .55 .55 0 0 0 .5-.3h3.7v1.8h-2.1l-.3-.2h-1.2l-.3 .2h-1.4v-2.9l1.3-1.8zM65.9 127.9h76v1.2h-76zM67.9 129.1v.9h.6v-.9M67.9 126.1v-5.8l.3-.3 .3 .3v5.8M68 120.3h.5M80.8 127.9v-19.7h5.6v19.7M108.9 127.9v-1.8h.6v1.8M108.9 129.1v.9h.6v-.9M112.2 123.1h.9v4.8h-.9zM112.9 122.9v.2h.8h-5a.6 .6 0 0 0-.6 .6v2.4h4.1"/>
<path d="M113.1 126.1h.6M113.1 123.8h.6M113.5 120.6l-2.3 2.3M113.5 122.3l-.6 .6M120.2 126.1h.5M120.2 123.8h.5M120.7 123.1h.9v4.8h-.9zM120.9 122.9v.2h-.7h4.9a.6 .6 0 0 1 .6 .6v2.4h-4.1M124.3 127.9v-1.8h.6v1.8M124.3 129.1v.9h.6v-.9M124.5 122.6l-.2 .3M124.5 121l-1.8 1.9"/>
<path d="M136.4 121.5l.5-.4 1.5 1.7a.59 .59 0 0 1-.1 .8l-1.1 1.5-.1 1a.55 .55 0 0 0 .6 .3 .55 .55 0 0 0 .5-.3h3.7v1.8h-2.1l-.3-.2h-1.2l-.3 .2h-1.4v-2.9l1.3-1.8zM138.6 129.1v.9h.6v-.9M138.6 126.1v-5.8l.3-.3 .3 .3v5.8M138.7 120.3h.5"/>
</g>
<path d="M16.1 204.2h27.2v4h-27.2z" fill-rule="evenodd" fill="#d1d3d4" stroke="#bbbdc0" stroke-width=".21"/>
<path d="M17 205.1h2.2v2.5h-2.2z" fill-rule="evenodd" fill="#231f20" stroke="#58595b" stroke-width=".21"/>
<path d="M105.1 204.2h53.1v4h-53.1z" fill-rule="evenodd" fill="#d1d3d4" stroke="#bbbdc0" stroke-width=".21"/>
<path d="M106 205.1h2.2v2.5h-2.2z" fill-rule="evenodd" fill="#231f20" stroke="#58595b" stroke-width=".21"/>
<g fill="none" stroke="#231f20" stroke-width=".21">
<path d="M15 37h180v235h-180zM117.1 217h.9M180.7 217h1M117.1 222.6h.9M117.1 239.2h.9M117.1 233.6h.9M117.1 228.1h.9M180.7 239.2h1M180.7 233.6h1M180.7 228.1h1M180.7 222.6h1M117.1 250.2h.9"/>
<path d="M117.1 255.8h9M117.1 244.7h.9M117.2 255.8v-41.5h64.5v41.5h-56M122.7 254.8v1M128.2 254.8v1M133.7 254.8v1M139.3 254.8v1M144.8 254.8v1M150.3 254.8v1M155.8 254.8v1M161.4 254.8v1M166.9 254.8v1"/>
<path d="M172.4 254.8v1M178 254.8v1M180.7 250.2h1M180.7 244.7h1"/>
</g>
<path d="M133.7 217h44.3M133.8 217l-16.5 11.1" fill="none" stroke="#231f20" stroke-width=".63" stroke-linecap="butt"/>
<path d="M40.4 32.1h154.6v1.5h-154.6z" fill-rule="evenodd" fill="#231f20" stroke="#fff" stroke-width=".21"/>
<path d="M70.5 63h2M70.7 63.5h1.5M71 64h1M71.5 62v1M153.4 79.4l.5-.2 .2 .2 1.5 2.6v.2l-.1 .3-3.5-.1-.1-.4z" fill="none" stroke="#231f20" stroke-width=".21"/>
<g fill="#231f20">
<path d="M153.5 79.7h.5l-.1 1.8h-.4z" fill-rule="evenodd"/>
<path d="M153.5 81.8h.5v.5h-.5z" fill-rule="evenodd"/>
</g>
<path d="M38 148.9h2.7M38.3 149.6h2.1M38.7 150.3h1.3M39.4 147.6v1.3" fill="none" stroke="#231f20" stroke-width=".21"/>
<path d="M15 20.1h22.6v13.5h-22.6z" fill="#d13014"/>
<path d="M16.1 29.3h20.4v3.2h-20.4z" fill="#fff"/>
<g fill="#d13014">
<path d="M27.1 29.8h.4l.4 1.7 .2-1.7h.5l.3 1.7 .4-1.7h.4l-.6 2.3h-.4l-.3-1.8-.3 1.8h-.5z" fill-rule="evenodd"/>
<path d="M30.1 29.8h1.5v.4h-1.1v.5h1v.4h-1v.6h1.1v.4h-1.5z" fill-rule="evenodd"/>
<path d="M32.1 29.8h.4v1.9h1v.4h-1.4z" fill-rule="evenodd"/>
<path d="M33.9 29.8h.4v1.9h1.1v.4h-1.5z" fill-rule="evenodd"/>
<path d="M17.2 29.8h.7l.4 1.8 .4-1.8h.6v2.3h-.4v-1.9l-.4 1.9h-.4l-.4-1.9v1.9h-.5z" fill-rule="evenodd"/>
<path d="M19.8 29.8h1.5v.4h-1.1v.5h1v.4h-1v.6h1.2v.4h-1.6z" fill-rule="evenodd"/>
<path d="M22.6 30.3l.3 .9h-.6zM22.4 29.8l-.8 2.3h.5l.1-.5h.8l.1 .5h.5l-.7-2.3z" fill-rule="evenodd"/>
<path d="M23.9 29.8h.5l.8 1.6v-1.6h.4v2.3h-.4l-.9-1.6v1.6h-.4z" fill-rule="evenodd"/>
</g>
<g fill="#fcffff">
<path d="M24.6 20.9h1.2v7.4h-1.2z"/>
<path d="M20.4 20.9h1.1v7.4h-1.1z"/>
<path d="M31.1 20.9h1.2v7.4h-1.2z"/>
<path d="M27.1 20.9h1.1v7.4h-1.1z"/>
</g>
<g fill="#fcffff">
<path d="M24.6 20.9h1.1l-4.2 7.4h-1.1z" fill-rule="evenodd"/>
<path d="M20.4 20.9h1.1v.4l-4.1 7h-1.3z" fill-rule="evenodd"/>
<path d="M35.2 20.9h1.3l-4.2 7.4h-1.2v-.4z" fill-rule="evenodd"/>
<path d="M31.1 20.9h1.2v.3l-4.1 7.1h-1.1v-.4z" fill-rule="evenodd"/>
</g>
<text font-size="8.5" fill="#231f20" x="154" y="31.1">PT-65</text>
<text font-size="4.9" fill="#231f20" x="180.2" y="31.1">series</text>
<text font-size="4.2" fill="#231f20" x="40.9" y="30.7">65W Triple Output Switching Power Supply</text>
<g font-size="3.5" fill="#231f20">
<text x="20.9" y="44.4">Mechanical Specification</text>
<text x="20.9" y="158.4">Block Diagram</text>
<text x="20.9" y="207.6">Derating Curve</text>
<text x="109.9" y="207.6">Output Derating VS Input Voltage</text>
</g>
<g font-size="2.8" fill="#231f20">
<text x="20.8" y="48.9">(Unit: mm , tolerance ± 1mm)</text>
<text x="34.9" y="134.7">AC Input Connector (CN1) : Molex 5277-02 or equivalent</text>
<text x="114.9" y="134.7">DC Output Connector (CN2) : Molex 5273-06 or equivalent</text>
<text x="170.9" y="160.6">fosc : 65KHz</text>
<text x="21.8" y="248.4" transform="rotate(-90 21.8 248.4)">LOAD (%)</text>
<text x="111.8" y="249.3" transform="rotate(-90 111.8 249.3)">LOAD (%)</text>
<text x="41.1" y="265">AMBIENT TEMPERATURE (℃)</text>
<text x="133.1" y="265">INPUT VOLTAGE (VAC) 60Hz</text>
</g>
<g font-size="2.5" fill="#231f20">
<text x="156.3" y="82.2">1.HS1,HS2 cannot be shorted</text>
<text x="156.5" y="85.2">2.M1 is safety ground</text>
<text x="36.6" y="138.4">Pin No.</text>
<text x="39.6" y="141.9">1</text>
<text x="46.8" y="138.4">Assignment</text>
<text x="49.5" y="141.9">AC/N</text>
<text x="62.5" y="138.4">Mating Housing</text>
<text x="64.6" y="142.5">Molex 5195</text>
<text x="84.8" y="142.4">Molex 5194</text>
<text x="85.9" y="138.4">Terminal</text>
<text x="115.9" y="138.4">Pin No.</text>
<text x="118.7" y="141.9">1</text>
<text x="126.8" y="138.4">Assignment</text>
<text x="131.5" y="141.9">V2</text>
<text x="144.5" y="138.4">Mating Housing</text>
<text x="169.9" y="138.4">Terminal</text>
<text x="39.6" y="145.4">2</text>
<text x="49.7" y="145.4">AC/L</text>
<text x="63.4" y="145.2">or equivalent</text>
<text x="83.6" y="145">or equivalent</text>
<text x="117.7" y="145.4">2,3</text>
<text x="117.7" y="148.9">4,5</text>
<text x="130.5" y="148.9">COM</text>
<text x="131" y="145.4">+5V</text>
<text x="145.8" y="148.2">or equivalent</text>
<text x="146.5" y="145.6">Molex 5195</text>
<text x="167.8" y="148.2">or equivalent</text>
<text x="168.5" y="145.6">Molex 5194</text>
<text x="41.4" y="150.4">: Grounding Required</text>
<text x="114.2" y="155.4">※PIN2:+5V</text>
<text x="118.7" y="152.4">6</text>
<text x="129" y="155.4">PIN3,4,5:COM only for PT-65D</text>
<text x="131.7" y="152.4">V3</text>
</g>
<g font-size="2.5" fill="#050100">
<text x="119.3" y="161.6">RECTIFIERS</text>
<text x="67.9" y="166.6">RECTIFIERS</text>
<text x="93.5" y="167.6">POWER</text>
<text x="122.3" y="166.5">FILTER</text>
<text x="125.6" y="164">&amp;</text>
<text x="165.8" y="163.8">V3</text>
<text x="32.2" y="169.4">I/P</text>
<text x="48.1" y="171.1">FILTER</text>
<text x="50" y="168.1">EMI</text>
<text x="71" y="172.6">FILTER</text>
<text x="74.3" y="169.6">&amp;</text>
<text x="91.8" y="170.6">SWITCHING</text>
<text x="119.3" y="170.6">RECTIFIERS</text>
<text x="125.6" y="173.1">&amp;</text>
<text x="165.8" y="172.9">V2</text>
<text x="119.3" y="179.8">RECTIFIERS</text>
<text x="122.3" y="175.6">FILTER</text>
<text x="31.8" y="183.8">FG</text>
<text x="122.3" y="184.7">FILTER</text>
<text x="125.6" y="182.2">&amp;</text>
<text x="165.8" y="183.7">COM</text>
<text x="165.8" y="180.3">+5V</text>
<text x="126.9" y="189.3">DETECTION</text>
<text x="75.4" y="195.5">O.L.P.</text>
<text x="92" y="197.2">CONTROL</text>
<text x="95.1" y="194.2">PWM</text>
<text x="129.1" y="192.3">CIRCUIT</text>
<text x="134.2" y="198.9">O.V.P.</text>
</g>
<g font-size="2.3" fill="#050100">
<text x="101.6" y="47.7">127</text>
<text x="101" y="52.2">115.8</text>
<text x="138.9" y="51.9">5.6</text>
<text x="58.4" y="62" transform="rotate(-90 58.4 62)">5.6</text>
<text x="52.5" y="83.4" transform="rotate(-90 52.5 83.4)">76</text>
<text x="58.6" y="83.6" transform="rotate(-90 58.6 83.6)">64.8</text>
<text x="142.6" y="104.4" transform="rotate(45 142.6 104.4)">4-ψ3.8</text>
<text x="58.9" y="121.1" transform="rotate(-90 58.9 121.1)">42</text>
</g>
<g font-size="2.1" fill="#050100">
<text x="112.8" y="65.1">HS1</text>
<text x="67.6" y="66">M1</text>
<text x="66.5" y="74.6">CN1</text>
<text x="71.3" y="77">1</text>
<text x="71.3" y="82.5">2</text>
<text x="134.8" y="84">2</text>
<text x="134.9" y="81.6">1</text>
<text x="137.2" y="78.9">CN2</text>
<text x="73.8" y="88.6">FS1</text>
<text x="134.8" y="88.8">4</text>
<text x="134.8" y="86.4">3</text>
<text x="71.3" y="93.4">F4A/250V</text>
<text x="71.3" y="91">AC FUSE</text>
<text x="95.2" y="93.1">HS2</text>
<text x="134.8" y="93.6">6</text>
<text x="134.8" y="91.2">5</text>
</g>
<g font-size="2.1" fill="#231f20">
<text x="27" y="219.6">100</text>
<text x="113" y="218">100</text>
<text x="28" y="227.1">80</text>
<text x="114" y="223.5">90</text>
<text x="114" y="229">80</text>
<text x="28" y="234.6">60</text>
<text x="114" y="234.5">70</text>
<text x="28" y="241.6">40</text>
<text x="114" y="240">60</text>
<text x="114" y="245.5">50</text>
<text x="28" y="249.1">20</text>
<text x="114" y="250.5">40</text>
<text x="29.4" y="258">-10</text>
<text x="37.7" y="258">0</text>
<text x="44.2" y="258">10</text>
<text x="51.7" y="258">20</text>
<text x="59.2" y="258">30</text>
<text x="66.7" y="258">40</text>
<text x="74.2" y="258">50</text>
<text x="81.7" y="258">60</text>
<text x="87" y="258">(HORIZONTAL)</text>
<text x="116.7" y="258.9">90</text>
<text x="121.7" y="258.9">95</text>
<text x="126.7" y="258.9">100</text>
<text x="132.3" y="258.9">115</text>
<text x="137.7" y="258.9">120</text>
<text x="143.2" y="258.9">140</text>
<text x="148.7" y="258.9">160</text>
<text x="154.2" y="258.9">180</text>
<text x="159.7" y="258.9">200</text>
<text x="165.2" y="258.9">220</text>
<text x="170.7" y="258.9">240</text>
<text x="176.2" y="258.9">264</text>
</g>
<text font-size="2.1" fill="#808285" x="163.8" y="281.7">File Name:PT-65-SPEC 2024-10-30</text>
</svg>
